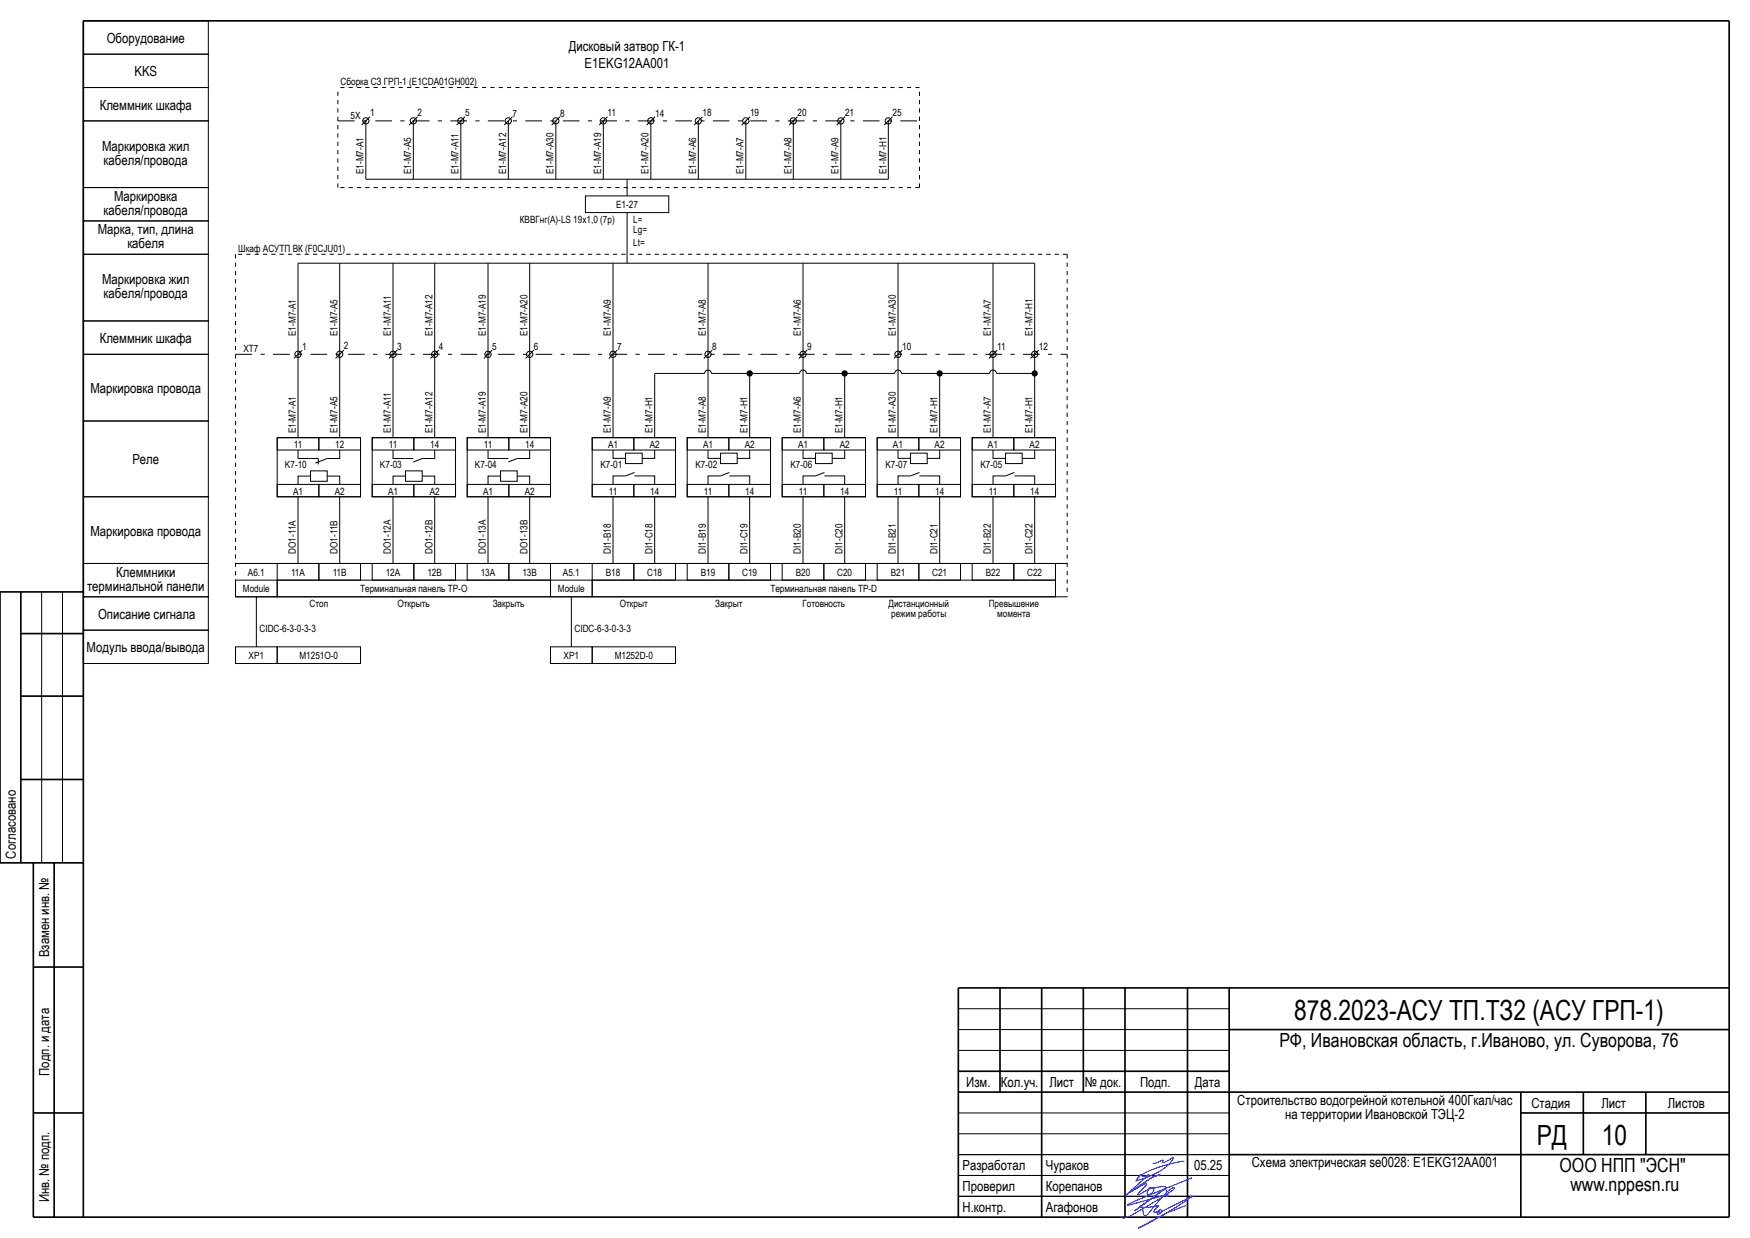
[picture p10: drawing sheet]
<svg xmlns="http://www.w3.org/2000/svg" width="420mm" height="297mm" viewBox="0 0 420 297" stroke-linecap="round" stroke-linejoin="round" font-family="sans-serif">
<g fill="#000" stroke="#000" stroke-width=".24">
<path d="M86.8 30l2-2zM98.2 30l2-2zM109.6 30l2-2zM121 30l2-2zM132.4 30l2-2zM143.8 30l2-2zM155.2 30l2-2zM166.6 30l2-2zM178 30l2-2zM189.4 30l2-2zM200.8 30l2-2zM212.2 30l2-2z"/>
<path d="M87.8 43h125.4zM87.8 29v14zM99.2 29v14zM110.6 29v14zM122 29v14zM133.4 29v14zM144.8 29v14zM150.5 43v4zM156.2 29v14zM167.6 29v14zM179 29v14zM190.4 29v14z"/>
<path d="M201.8 29v14zM213.2 29v14zM71.5 63.1h176.8zM71.5 63.1v21.9zM81.5 63.1v21.9zM94.3 63.1v21.9zM104.3 63.1v21.9zM117.1 63.1v21.9zM127.1 63.1v21.9zM147.1 63.1v21.9zM150.5 51v12.1zM169.9 63.1v21.9z"/>
<path d="M192.7 63.1v21.9zM215.5 63.1v21.9zM238.3 63.1v21.9zM248.3 63.1v21.9zM70.5 86l2-2zM71.5 85v20zM80.5 86l2-2zM81.5 85v20zM93.3 86l2-2zM94.3 85v20zM103.3 86l2-2zM104.3 85v20z"/>
<path d="M116.1 86l2-2zM117.1 85v20zM128.1 84l-2 2zM127.1 85v20zM146.1 86l2-2zM147.1 85v20zM168.9 86l2-2zM157.1 89.6h12zM169.9 85v20zM191.7 86l2-2zM170.7 89.6h21.2zM192.7 85v20z"/>
<path d="M214.5 86l2-2zM193.5 89.6h21.2zM215.5 85v20zM237.3 86l2-2zM216.3 89.6h21.2zM238.3 85v20zM247.3 86l2-2zM239.1 89.6h8.8zM71.5 119.2v16zM76.4 110v1.4zM81.5 119.2v16zM94.3 119.2v16z"/>
<path d="M104.3 119.2v16zM117.1 119.2v16zM127.1 119.2v16zM147.1 119.2v16zM157.1 119.2v16zM157.1 89.6v15.4zM169.9 119.2v16zM179.9 119.2v16zM179.9 90v15zM192.7 119.2v16zM202.7 119.2v16zM202.7 90v15z"/>
<path d="M215.5 119.2v16zM225.5 119.2v16zM225.5 90v15zM238.3 119.2v16zM248.3 85v20zM248.3 119.2v16zM56.5 135.2h75.6zM132.1 135.2h124zM56.5 143.2h75.5zM61.5 143.2v12zM132.1 143.2h124zM137.1 143.2v12z"/>
<path d="M10 142v65zM15 142v65zM230 252h65zM230 247h65zM230 242h65zM230 277h65zM230 272h65zM230 267h65zM230 287h65zM230 282h65z"/>
</g>
<g fill="#000" stroke="#000" stroke-width=".4">
<path d="M20 5h395zM5 152h15zM5 167h15zM5 187h15zM5 142v65zM8 207v85zM13 207v85zM8 232h12zM230 237h185zM230 257h65zM295 247h120zM8 267h12z"/>
<path d="M230 262h185zM240 237v25zM260 237v25zM295 277h120zM365 267h50zM380 262v15zM395 262v15zM8 292h407zM20 5v287zM230 237v55zM250 237v55zM270 237v55z"/>
<path d="M285 237v55zM295 237v55zM365 262v30zM415 5v287z"/>
</g>
<path d="M20 142h-20v65h20" fill="none" stroke="#000" stroke-width=".4"/>
<path d="M284.2 278.7l-.1-.1a26.7 26.7 0 0 0-10.8 3.7l-.4 .8a14 14 0 0 0 8.5-4.9l.1-.6-2.1 1.3a.32 .32 0 0 1-.4-.2 .32 .32 0 0 1 .1-.4l-1.5 .7-1 .1M284.6 289.2a74 74 0 0 0-11.4 5.4l1.9-.9 4.7-2.6 6.4-4.1-.1 .1-7.4 3.7h-.4a.34 .34 0 0 1-.1-.4 .34 .34 0 0 1 .5-.1 .34 .34 0 0 1 .1 .4 .74 .74 0 0 1-1.1 .5l.4-.6h-.2a.72 .72 0 0 1-1 .1l1-1.5a9.8 9.8 0 0 1-4.2 .3v-.2a.9 .9 0 0 1 .6 1.2l.1 .4a.57 .57 0 0 0 .2 .7 .57 .57 0 0 0 .8-.2l1.1-1.3a20.9 20.9 0 0 1 4.9-5.1h.4l.1 .1-3.4 2.4-5.3 3.1a6.1 6.1 0 0 1-3.9 1.6v-.4M286.1 282.5l-13.4 5.5-2.1 1.1 9.4-2.5a.25 .25 0 0 1 .3 .2 .25 .25 0 0 1-.3 .3l-.3-.5 .3-.5a.48 .48 0 0 0-.1-.6 .48 .48 0 0 0-.6-.1l-7 5.1 7.5-5.6-.2-.2-.3-.1-3.4 .6-.1-.1a.65 .65 0 0 1 1 0 .65 .65 0 0 1-.2 1l-.8 .6a.48 .48 0 0 1-.5-.3 .48 .48 0 0 1 .1-.6l.2-.5-2.2 1.3-.3-.1 2.1-2.3a.56 .56 0 0 0-.9 .1l-3.2 1.8 5.3-3.6 2-.6-2 .6-6.4 4.4 5.7-5.1a1.72 1.72 0 0 1-2 .1l-1.1 1.6" fill="none" stroke="#00f" stroke-width=".24"/>
<g fill="none" stroke="#000" stroke-width=".24">
<path d="M20 13h30v8h-30zM20 5h30v8h-30zM20 29h30v16h-30zM20 21h30v8h-30zM20 53h30v8h-30zM20 45h30v8h-30zM140.5 47h20v4h-20zM20 77h30v8h-30zM20 61h30v16h-30zM20 85h30v16h-30zM169.1 89.6a.82 .82 0 0 1 .8-.8 .82 .82 0 0 1 .8 .8M191.9 89.6a.82 .82 0 0 1 .8-.8 .82 .82 0 0 1 .8 .8"/>
<path d="M214.7 89.6a.82 .82 0 0 1 .8-.8 .82 .82 0 0 1 .8 .8M237.5 89.6a.82 .82 0 0 1 .8-.8 .82 .82 0 0 1 .8 .8M20 119.2h30v16h-30zM20 101h30v18.2h-30zM66.5 105h20v14.2h-20zM66.5 105h10v3h-10zM66.5 116.2h10v3h-10zM71.5 108v2h4.9M74.5 113h4v2.5h-4zM74.5 114.2h-3v2M76.5 105h10v3h-10zM76.5 116.2h10v3h-10z"/>
<path d="M78.5 114.2h3v2M81.5 108v2h-3l-2.8 1.1M89.3 105h20v14.2h-20zM89.3 105h10v3h-10zM89.3 116.2h10v3h-10zM94.3 108v2h4.9M97.3 113h4v2.5h-4zM97.3 114.2h-3v2M99.3 105h10v3h-10zM99.3 116.2h10v3h-10zM101.3 114.2h3v2M104.3 108v2h-3l-2.1 .8"/>
<path d="M112.1 105h20v14.2h-20zM112.1 105h10v3h-10zM112.1 116.2h10v3h-10zM117.1 108v2h4.9M120.1 113h4v2.5h-4zM120.1 114.2h-3v2M122.1 105h10v3h-10zM122.1 116.2h10v3h-10zM124.1 114.2h3v2M127.1 108v2h-3l-2.1 .8M142.1 105h20v14.2h-20zM142.1 105h10v3h-10z"/>
<path d="M142.1 116.2h10v3h-10zM147.1 108v2h3M150.1 108.7h4v2.5h-4zM152.1 105h10v3h-10zM152.1 116.2h10v3h-10zM152.3 113.4l-2.2 .8h-3v2M152.3 114.2h4.8v2M157.1 108v2h-3M164.9 105h20v14.2h-20zM164.9 105h10v3h-10zM164.9 116.2h10v3h-10zM169.9 108v2h3"/>
<path d="M172.9 108.7h4v2.5h-4zM174.9 105h10v3h-10zM174.9 116.2h10v3h-10zM175.1 113.4l-2.2 .8h-3v2M175.1 114.2h4.8v2M179.9 108v2h-3M187.7 105h20v14.2h-20zM187.7 105h10v3h-10zM187.7 116.2h10v3h-10zM192.7 108v2h3M195.7 108.7h4v2.5h-4zM197.7 105h10v3h-10z"/>
<path d="M197.7 116.2h10v3h-10zM197.9 113.4l-2.2 .8h-3v2M197.9 114.2h4.8v2M202.7 108v2h-3M210.5 105h20v14.2h-20zM210.5 105h10v3h-10zM210.5 116.2h10v3h-10zM215.5 108v2h3M218.5 108.7h4v2.5h-4zM220.5 105h10v3h-10zM220.5 116.2h10v3h-10zM220.7 113.4l-2.2 .8h-3v2"/>
<path d="M220.7 114.2h4.8v2M225.5 108v2h-3M233.3 105h20v14.2h-20zM233.3 105h10v3h-10zM233.3 116.2h10v3h-10zM238.3 108v2h3M241.3 108.7h4v2.5h-4zM243.3 105h10v3h-10zM243.3 116.2h10v3h-10zM243.5 113.4l-2.2 .8h-3v2M243.5 114.2h4.8v2M248.3 108v2h-3"/>
<path d="M20 135.2h30v8h-30zM56.5 139.2h10v4h-10zM66.5 139.2h65.6v4h-65.6zM66.5 135.2h10v4h-10zM76.5 135.2h10v4h-10zM89.3 135.2h10v4h-10zM99.3 135.2h10v4h-10zM112.1 135.2h10v4h-10zM122.1 135.2h10v4h-10zM132.1 139.2h10v4h-10zM142.1 135.2h10v4h-10zM142.1 139.2h111.2v4h-111.2z"/>
<path d="M152.1 135.2h10v4h-10zM164.9 135.2h10v4h-10zM174.9 135.2h10v4h-10zM187.7 135.2h10v4h-10zM197.7 135.2h10v4h-10zM210.5 135.2h10v4h-10zM220.5 135.2h10v4h-10zM233.3 135.2h10v4h-10zM243.3 135.2h10v4h-10zM20 143.2h30v8h-30zM20 151.2h30v8h-30zM56.5 155.2h10v4h-10z"/>
<path d="M66.5 155.2h20v4h-20zM132.1 155.2h10v4h-10zM142.1 155.2h20v4h-20z"/>
<circle cx="87.8" cy="29" r=".75"/>
<circle cx="99.2" cy="29" r=".75"/>
<circle cx="110.6" cy="29" r=".75"/>
<circle cx="122" cy="29" r=".75"/>
<circle cx="133.4" cy="29" r=".75"/>
<circle cx="144.8" cy="29" r=".75"/>
<circle cx="156.2" cy="29" r=".75"/>
<circle cx="167.6" cy="29" r=".75"/>
<circle cx="179" cy="29" r=".75"/>
<circle cx="190.4" cy="29" r=".75"/>
<circle cx="201.8" cy="29" r=".75"/>
<circle cx="213.2" cy="29" r=".75"/>
<circle cx="71.5" cy="85" r=".75"/>
<circle cx="81.5" cy="85" r=".75"/>
<circle cx="94.3" cy="85" r=".75"/>
<circle cx="104.3" cy="85" r=".75"/>
<circle cx="117.1" cy="85" r=".75"/>
<circle cx="127.1" cy="85" r=".75"/>
<circle cx="147.1" cy="85" r=".75"/>
<circle cx="169.9" cy="85" r=".75"/>
<circle cx="192.7" cy="85" r=".75"/>
<circle cx="215.5" cy="85" r=".75"/>
<circle cx="238.3" cy="85" r=".75"/>
<circle cx="248.3" cy="85" r=".75"/>
</g>
<g fill="none" stroke="#000" stroke-width=".7" stroke-linecap="butt">
<circle cx="179.9" cy="89.6" r=".4"/>
<circle cx="202.7" cy="89.6" r=".4"/>
<circle cx="225.5" cy="89.6" r=".4"/>
<circle cx="248.3" cy="89.6" r=".4"/>
</g>
<path d="M81.1 29h139.6zM56.5 85h199.6z" fill="#000" stroke="#000" stroke-width=".24" stroke-dasharray="4 2 1 2" stroke-linecap="butt"/>
<path d="M81.1 21h139.6zM81.1 21v24zM81.1 45h139.6zM220.7 21v24zM56.5 61v82.2zM56.5 61h199.6zM256.1 61v82.2z" fill="#000" stroke="#000" stroke-width=".24" stroke-dasharray="1 1" stroke-linecap="butt"/>
<g font-size="6.7">
<text x="310.6" y="244.6">878.2023-АСУ ТП.ТЗ2 (АСУ ГРП-1)</text>
<text x="368.8" y="274.7">РД</text>
<text x="384.5" y="274.6">10</text>
</g>
<g font-size="4.7">
<text x="307" y="251.1">РФ, Ивановская область, г.Иваново, ул. Суворова, 76</text>
<text x="374.3" y="281.1">ООО НПП &quot;ЭСН&quot;</text>
<text x="376.9" y="285.8">www.nppesn.ru</text>
</g>
<g font-size="3.3">
<text x="25.6" y="10.2">Оборудование</text>
<text x="136.5" y="12.2">Дисковый затвор ГК-1</text>
<text x="140.3" y="16.4">E1EKG12AA001</text>
<text x="32.3" y="18.3">KKS</text>
<text x="23.9" y="26.3">Клеммник шкафа</text>
<text x="24.5" y="36.2">Маркировка жил</text>
<text x="24.9" y="39.6">кабеля/провода</text>
<text x="24.9" y="51.6">кабеля/провода</text>
<text x="27.4" y="48.2">Маркировка</text>
<text x="23.5" y="56.2">Марка, тип, длина</text>
<text x="30.6" y="59.6">кабеля</text>
<text x="24.5" y="68.2">Маркировка жил</text>
<text x="24.9" y="71.6">кабеля/провода</text>
<text x="23.9" y="82.3">Клеммник шкафа</text>
<text x="21.7" y="94.3">Маркировка провода</text>
<text x="31.8" y="111.3">Реле</text>
<text x="21.7" y="128.5">Маркировка провода</text>
<text x="20.9" y="141.8">терминальной панели</text>
<text x="27.9" y="138.4">Клеммники</text>
<text x="23.5" y="148.4">Описание сигнала</text>
<text x="20.8" y="156.4">Модуль ввода/вывода</text>
<text x="3.8" y="206" transform="rotate(-90 3.8 206)">Согласовано</text>
<text x="11.8" y="229.7" transform="rotate(-90 11.8 229.7)">Взамен инв. №</text>
<text x="11.8" y="258.1" transform="rotate(-90 11.8 258.1)">Подп. и дата</text>
<text x="231.9" y="260.8">Изм.</text>
<text x="240.2" y="260.8">Кол.уч.</text>
<text x="251.8" y="260.8">Лист</text>
<text x="260.4" y="260.8">№ док.</text>
<text x="273.6" y="260.8">Подп.</text>
<text x="286.8" y="260.8">Дата</text>
<text x="296.9" y="265.1">Строительство водогрейной котельной 400Гкал/час</text>
<text x="308.4" y="268.4">на территории Ивановской ТЭЦ-2</text>
<text x="367.5" y="265.8">Стадия</text>
<text x="384.3" y="265.8">Лист</text>
<text x="400.3" y="265.8">Листов</text>
<text x="231" y="280.7">Разработал</text>
<text x="251" y="280.8">Чураков</text>
<text x="286.6" y="280.8">05.25</text>
<text x="300.4" y="280.1">Схема электрическая se0028: E1EKG12AA001</text>
<text x="231" y="285.8">Проверил</text>
<text x="251" y="285.8">Корепанов</text>
<text x="11.8" y="288.5" transform="rotate(-90 11.8 288.5)">Инв. № подп.</text>
<text x="231" y="290.8">Н.контр.</text>
<text x="251" y="290.8">Агафонов</text>
</g>
<g font-size="2.4">
<text x="81.7" y="20.5">Сборка СЗ ГРП-1 (E1CDA01GH002)</text>
<text x="84.1" y="28.5">5X</text>
<text x="88.8" y="27.9">1</text>
<text x="100.2" y="27.9">2</text>
<text x="111.6" y="27.9">5</text>
<text x="123" y="28">7</text>
<text x="134.4" y="28">8</text>
<text x="145.8" y="27.9">11</text>
<text x="157.2" y="28">14</text>
<text x="168.6" y="27.9">18</text>
<text x="180" y="27.9">19</text>
<text x="191.4" y="27.9">20</text>
<text x="202.8" y="27.9">21</text>
<text x="214.2" y="27.9">25</text>
<text x="87.3" y="41.8" transform="rotate(-90 87.3 41.8)">E1-M7-A1</text>
<text x="98.7" y="41.8" transform="rotate(-90 98.7 41.8)">E1-M7-A5</text>
<text x="110.1" y="41.8" transform="rotate(-90 110.1 41.8)">E1-M7-A11</text>
<text x="121.5" y="41.8" transform="rotate(-90 121.5 41.8)">E1-M7-A12</text>
<text x="132.9" y="41.8" transform="rotate(-90 132.9 41.8)">E1-M7-A30</text>
<text x="144.2" y="41.8" transform="rotate(-90 144.2 41.8)">E1-M7-A19</text>
<text x="155.6" y="41.8" transform="rotate(-90 155.6 41.8)">E1-M7-A20</text>
<text x="167" y="41.8" transform="rotate(-90 167 41.8)">E1-M7-A6</text>
<text x="178.4" y="41.8" transform="rotate(-90 178.4 41.8)">E1-M7-A7</text>
<text x="189.9" y="41.8" transform="rotate(-90 189.9 41.8)">E1-M7-A8</text>
<text x="201.2" y="41.8" transform="rotate(-90 201.2 41.8)">E1-M7-A9</text>
<text x="212.7" y="41.8" transform="rotate(-90 212.7 41.8)">E1-M7-H1</text>
<text x="124.8" y="53.4">КВВГнг(А)-LS 19х1,0 (7р)</text>
<text x="147.9" y="49.9">E1-27</text>
<text x="152" y="53.4">L=</text>
<text x="152" y="55.9">Lg=</text>
<text x="152" y="58.9">Lt=</text>
<text x="57.2" y="60.4">Шкаф АСУТП ВК (F0CJU01)</text>
<text x="71" y="80.6" transform="rotate(-90 71 80.6)">E1-M7-A1</text>
<text x="72.6" y="83.9">1</text>
<text x="81" y="80.6" transform="rotate(-90 81 80.6)">E1-M7-A5</text>
<text x="82.6" y="83.8">2</text>
<text x="93.8" y="80.6" transform="rotate(-90 93.8 80.6)">E1-M7-A11</text>
<text x="95.4" y="83.9">3</text>
<text x="103.8" y="80.6" transform="rotate(-90 103.8 80.6)">E1-M7-A12</text>
<text x="105.4" y="84">4</text>
<text x="116.6" y="80.6" transform="rotate(-90 116.6 80.6)">E1-M7-A19</text>
<text x="118.2" y="84">5</text>
<text x="126.6" y="80.6" transform="rotate(-90 126.6 80.6)">E1-M7-A20</text>
<text x="128.2" y="83.9">6</text>
<text x="146.6" y="80.6" transform="rotate(-90 146.6 80.6)">E1-M7-A9</text>
<text x="148.2" y="84">7</text>
<text x="169.4" y="80.6" transform="rotate(-90 169.4 80.6)">E1-M7-A8</text>
<text x="171" y="83.9">8</text>
<text x="192.2" y="80.6" transform="rotate(-90 192.2 80.6)">E1-M7-A6</text>
<text x="193.8" y="83.9">9</text>
<text x="215" y="80.6" transform="rotate(-90 215 80.6)">E1-M7-A30</text>
<text x="216.5" y="83.9">10</text>
<text x="237.8" y="80.6" transform="rotate(-90 237.8 80.6)">E1-M7-A7</text>
<text x="239.3" y="83.9">11</text>
<text x="247.8" y="80.6" transform="rotate(-90 247.8 80.6)">E1-M7-H1</text>
<text x="249.3" y="84">12</text>
<text x="58.4" y="84.5">XT7</text>
<text x="70.5" y="107.4">11</text>
<text x="71" y="104" transform="rotate(-90 71 104)">E1-M7-A1</text>
<text x="80.4" y="107.4">12</text>
<text x="81" y="104" transform="rotate(-90 81 104)">E1-M7-A5</text>
<text x="93.3" y="107.4">11</text>
<text x="93.8" y="104" transform="rotate(-90 93.8 104)">E1-M7-A11</text>
<text x="103.2" y="107.4">14</text>
<text x="103.8" y="104" transform="rotate(-90 103.8 104)">E1-M7-A12</text>
<text x="116.1" y="107.4">11</text>
<text x="116.6" y="104" transform="rotate(-90 116.6 104)">E1-M7-A19</text>
<text x="126" y="107.4">14</text>
<text x="126.6" y="104" transform="rotate(-90 126.6 104)">E1-M7-A20</text>
<text x="145.9" y="107.4">A1</text>
<text x="146.6" y="104" transform="rotate(-90 146.6 104)">E1-M7-A9</text>
<text x="155.9" y="107.4">A2</text>
<text x="156.6" y="104" transform="rotate(-90 156.6 104)">E1-M7-H1</text>
<text x="168.7" y="107.4">A1</text>
<text x="169.4" y="104" transform="rotate(-90 169.4 104)">E1-M7-A8</text>
<text x="178.7" y="107.4">A2</text>
<text x="179.4" y="104" transform="rotate(-90 179.4 104)">E1-M7-H1</text>
<text x="191.5" y="107.4">A1</text>
<text x="192.2" y="104" transform="rotate(-90 192.2 104)">E1-M7-A6</text>
<text x="201.5" y="107.4">A2</text>
<text x="202.2" y="104" transform="rotate(-90 202.2 104)">E1-M7-H1</text>
<text x="214.3" y="107.4">A1</text>
<text x="215" y="104" transform="rotate(-90 215 104)">E1-M7-A30</text>
<text x="224.3" y="107.4">A2</text>
<text x="225" y="104" transform="rotate(-90 225 104)">E1-M7-H1</text>
<text x="237.1" y="107.4">A1</text>
<text x="237.8" y="104" transform="rotate(-90 237.8 104)">E1-M7-A7</text>
<text x="247.1" y="107.4">A2</text>
<text x="247.8" y="104" transform="rotate(-90 247.8 104)">E1-M7-H1</text>
<text x="68.4" y="112.4">K7-10</text>
<text x="91.2" y="112.4">K7-03</text>
<text x="114" y="112.4">K7-04</text>
<text x="144.1" y="112.4">K7-01</text>
<text x="166.9" y="112.4">K7-02</text>
<text x="189.7" y="112.4">K7-06</text>
<text x="212.5" y="112.4">K7-07</text>
<text x="235.3" y="112.4">K7-05</text>
<text x="70.3" y="118.6">A1</text>
<text x="80.3" y="118.6">A2</text>
<text x="93.1" y="118.6">A1</text>
<text x="103.1" y="118.6">A2</text>
<text x="115.9" y="118.6">A1</text>
<text x="125.9" y="118.6">A2</text>
<text x="146.1" y="118.6">11</text>
<text x="156" y="118.6">14</text>
<text x="168.9" y="118.6">11</text>
<text x="178.8" y="118.6">14</text>
<text x="191.7" y="118.6">11</text>
<text x="201.6" y="118.6">14</text>
<text x="214.5" y="118.6">11</text>
<text x="224.4" y="118.6">14</text>
<text x="237.3" y="118.6">11</text>
<text x="247.2" y="118.6">14</text>
<text x="71" y="132.9" transform="rotate(-90 71 132.9)">DO1-11A</text>
<text x="81" y="132.9" transform="rotate(-90 81 132.9)">DO1-11B</text>
<text x="93.8" y="132.9" transform="rotate(-90 93.8 132.9)">DO1-12A</text>
<text x="103.8" y="132.9" transform="rotate(-90 103.8 132.9)">DO1-12B</text>
<text x="116.6" y="132.9" transform="rotate(-90 116.6 132.9)">DO1-13A</text>
<text x="126.6" y="132.9" transform="rotate(-90 126.6 132.9)">DO1-13B</text>
<text x="146.6" y="132.9" transform="rotate(-90 146.6 132.9)">DI1-B18</text>
<text x="156.6" y="132.9" transform="rotate(-90 156.6 132.9)">DI1-C18</text>
<text x="169.4" y="132.9" transform="rotate(-90 169.4 132.9)">DI1-B19</text>
<text x="179.4" y="132.9" transform="rotate(-90 179.4 132.9)">DI1-C19</text>
<text x="192.2" y="132.9" transform="rotate(-90 192.2 132.9)">DI1-B20</text>
<text x="202.2" y="132.9" transform="rotate(-90 202.2 132.9)">DI1-C20</text>
<text x="215" y="132.9" transform="rotate(-90 215 132.9)">DI1-B21</text>
<text x="225" y="132.9" transform="rotate(-90 225 132.9)">DI1-C21</text>
<text x="237.8" y="132.9" transform="rotate(-90 237.8 132.9)">DI1-B22</text>
<text x="247.8" y="132.9" transform="rotate(-90 247.8 132.9)">DI1-C22</text>
<text x="58.3" y="142.1">Module</text>
<text x="59.5" y="138.1">A6.1</text>
<text x="69.8" y="138.1">11A</text>
<text x="79.8" y="138.1">11B</text>
<text x="86.4" y="142.1">Терминальная панель TP-O</text>
<text x="92.6" y="138.1">12A</text>
<text x="102.6" y="138.1">12B</text>
<text x="115.4" y="138.1">13A</text>
<text x="125.4" y="138.1">13B</text>
<text x="133.9" y="142.1">Module</text>
<text x="135.1" y="138.1">A5.1</text>
<text x="145.4" y="138.1">B18</text>
<text x="155.3" y="138.1">C18</text>
<text x="168.2" y="138.1">B19</text>
<text x="178.1" y="138.1">C19</text>
<text x="184.9" y="142.1">Терминальная панель TP-D</text>
<text x="191" y="138.1">B20</text>
<text x="200.9" y="138.1">C20</text>
<text x="213.8" y="138.1">B21</text>
<text x="223.7" y="138.1">C21</text>
<text x="236.6" y="138.1">B22</text>
<text x="246.5" y="138.1">C22</text>
<text x="74.3" y="145.6">Стоп</text>
<text x="95.4" y="145.6">Открыть</text>
<text x="118.3" y="145.6">Закрыть</text>
<text x="148.7" y="145.6">Открыт</text>
<text x="171.6" y="145.6">Закрыт</text>
<text x="192.6" y="145.6">Готовность</text>
<text x="213.2" y="145.6">Дистанционный</text>
<text x="213.9" y="148">режим работы</text>
<text x="237.3" y="145.6">Превышение</text>
<text x="239.3" y="148">момента</text>
<text x="62.3" y="151.5">CIDC-6-3-0-3-3</text>
<text x="137.9" y="151.5">CIDC-6-3-0-3-3</text>
<text x="59.7" y="158.1">XP1</text>
<text x="71.9" y="158.1">M1251O-0</text>
<text x="135.3" y="158.1">XP1</text>
<text x="147.5" y="158.1">M1252D-0</text>
</g>
</svg>
